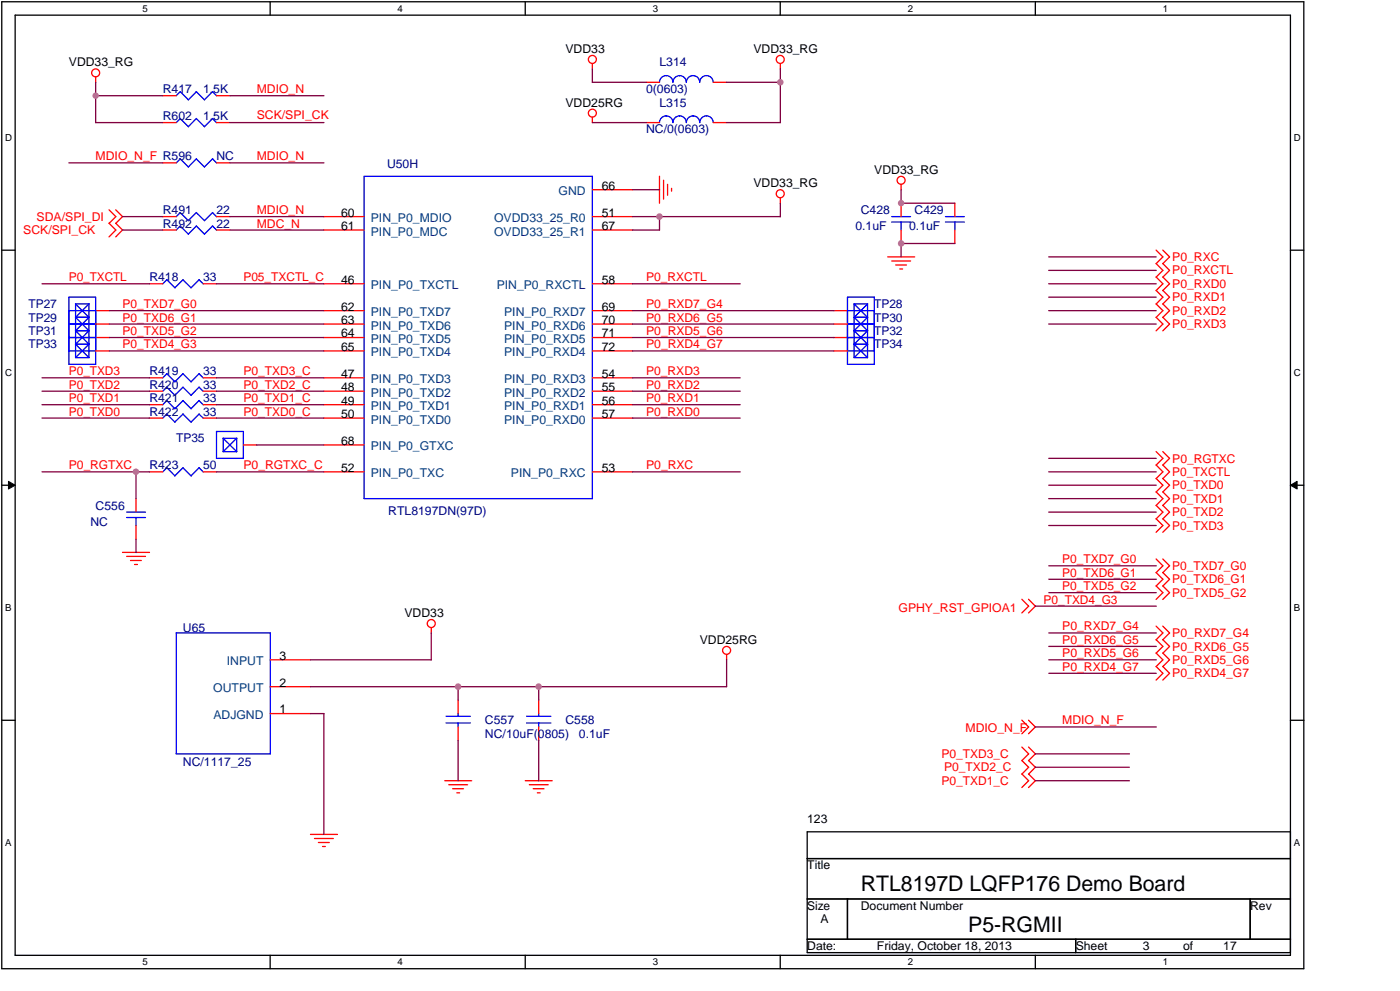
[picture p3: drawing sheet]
<svg xmlns="http://www.w3.org/2000/svg" width="297mm" height="210mm" viewBox="0 0 297 210" stroke-linecap="round" stroke-linejoin="round" font-family="sans-serif">
<path d="M.4 .4h275.9v204.8h-275.9zM3.2 3.2h270.3v199.1h-270.3z" fill="none" stroke="#000" stroke-width=".28"/>
<g fill="#fff">
<path d="M30.2 .6h1.2v2.3h-1.2z"/>
<path d="M30.2 202.6h1.2v2.3h-1.2z"/>
</g>
<path d="M57.2 .4v2.8M57.2 202.3v2.9" fill="none" stroke="#000" stroke-width=".28"/>
<g fill="#fff">
<path d="M84.3 .6h1.1v2.3h-1.1z"/>
<path d="M84.3 202.6h1.1v2.3h-1.1z"/>
</g>
<path d="M111.3 .4v2.8M111.3 202.3v2.9" fill="none" stroke="#000" stroke-width=".28"/>
<g fill="#fff">
<path d="M138.3 .6h1.2v2.3h-1.2z"/>
<path d="M138.3 202.6h1.2v2.3h-1.2z"/>
</g>
<path d="M165.3 .4v2.8M165.3 202.3v2.9" fill="none" stroke="#000" stroke-width=".28"/>
<g fill="#fff">
<path d="M192.4 .6h1.1v2.3h-1.1z"/>
<path d="M192.4 202.6h1.1v2.3h-1.1z"/>
</g>
<path d="M219.4 .4v2.8M219.4 202.3v2.9" fill="none" stroke="#000" stroke-width=".28"/>
<g fill="#fff">
<path d="M246.4 .6h1.2v2.3h-1.2z"/>
<path d="M246.4 202.6h1.2v2.3h-1.2z"/>
<path d="M1.1 28.1h1.5v2.3h-1.5z"/>
<path d="M274.2 28.1h1.5v2.3h-1.5z"/>
<path d="M1.1 77.9h1.5v2.3h-1.5z"/>
<path d="M274.2 77.9h1.5v2.3h-1.5z"/>
</g>
<path d="M.4 53h2.8M273.5 53h2.8" fill="none" stroke="#000" stroke-width=".28"/>
<g fill="#fff">
<path d="M1.1 127.7h1.4v2.3h-1.4z"/>
<path d="M274.2 127.7h1.4v2.3h-1.4z"/>
</g>
<path d="M.4 102.8h2.8M273.5 102.8h2.8" fill="none" stroke="#000" stroke-width=".28"/>
<path d="M1.8 102l1.4 .8-1.4 .8zM273.5 102.8l1.4-.8v1.6z" fill="#000"/>
<path d="M1.8 102l1.4 .8-1.4 .8zM273.5 102.8l1.4-.8v1.6z" fill="none" stroke="#000" stroke-width=".21"/>
<g fill="#fff">
<path d="M1.1 177.5h1.4v2.2h-1.4z"/>
<path d="M274.2 177.5h1.4v2.2h-1.4z"/>
</g>
<path d="M.4 152.6h2.8M273.5 152.6h2.8M171.1 176.2h102.4v25.6h-102.4zM171.1 181.9h102.4M171.1 190.4h102.4M171.1 198.9h102.4M179.6 190.4v8.5M228 198.9v2.9M264.9 190.4v8.5" fill="none" stroke="#000" stroke-width=".28"/>
<g fill="none" stroke="#f00" stroke-width=".28">
<path d="M20.3 16.3v1.2M125.5 13.5v1.1M136.9 17.4h2.9M151.1 17.4h2.9M165.4 13.5v1.1M34.5 20.3h2.9M34.5 34.5h2.9M34.5 26h2.9M45.9 20.3h2.8M45.9 34.5h2.8M45.9 26h2.8M125.5 24.8v1.2"/>
<path d="M136.9 26h2.9M139.8 37.3v5.7M140.6 38.2v4M141.5 39v2.4M142.3 39.9v.6M151.1 26h2.9M191 39v1.2M23.1 47.3l1.4 1.4-1.4 1.5M23.1 44.4l1.4 1.5-1.4 1.4M24.5 47.3l1.5 1.4-1.5 1.5M24.5 44.4l1.5 1.5-1.5 1.4M34.5 45.9h2.9"/>
<path d="M34.5 48.7h2.9M45.9 45.9h2.8M45.9 48.7h2.8M68.6 45.9h8.6M68.6 48.7h8.6M125.5 45.9h8.6M125.5 40.2h8.6M125.5 48.7h8.6M165.4 41.9v1.2M188.1 54.4h5.7M189 55.3h4M189.8 56.1h2.3"/>
<path d="M190.7 57h.6M191 43v2.9M191 48.7v2.9M202.3 43v2.9M202.3 48.7v2.9M245 58.7l1.4 1.4-1.4 1.4M245 53l1.4 1.4-1.4 1.5M245 55.8l1.4 1.5-1.4 1.4M246.4 58.7l1.5 1.4-1.5 1.4M246.4 53l1.5 1.4-1.5 1.5M246.4 55.8l1.5 1.5-1.5 1.4M20.3 65.8h2.8"/>
<path d="M20.3 71.5h2.8M20.3 68.6h2.8M20.3 74.3h2.8M31.7 60.1h2.8M43 60.1h2.9M68.6 65.8h8.6M68.6 71.5h8.6M68.6 68.6h8.6M68.6 74.3h8.6M68.6 60.1h8.6M125.5 65.8h8.6M125.5 71.5h8.6"/>
<path d="M125.5 68.6h8.6M125.5 74.3h8.6M125.5 60.1h8.6M176.7 65.8h2.9M176.7 71.5h2.9M176.7 68.6h2.9M176.7 74.3h2.9M245 61.5l1.4 1.4-1.4 1.5M245 64.4l1.4 1.4-1.4 1.4M245 67.2l1.4 1.4-1.4 1.5M246.4 61.5l1.5 1.4-1.5 1.5M246.4 64.4l1.5 1.4-1.5 1.4"/>
<path d="M246.4 67.2l1.5 1.4-1.5 1.5M31.7 99.9h2.8M31.7 80h2.8M31.7 82.9h2.8M31.7 85.7h2.8M31.7 88.6h2.8M43 99.9h2.9M43 80h2.9M43 82.9h2.9M43 85.7h2.9M43 88.6h2.9M51.6 94.2h2.8"/>
<path d="M68.6 99.9h8.6M68.6 80h8.6M68.6 82.9h8.6M68.6 85.7h8.6M68.6 88.6h8.6M68.6 94.2h8.6M125.5 99.9h8.6M125.5 80h8.6M125.5 82.9h8.6M125.5 85.7h8.6M125.5 88.6h8.6M245 95.6l1.4 1.5-1.4 1.4"/>
<path d="M245 98.5l1.4 1.4-1.4 1.5M246.4 95.6l1.5 1.5-1.5 1.4M246.4 98.5l1.5 1.4-1.5 1.5M26 117h5.7M26.8 117.8h4M27.7 118.7h2.2M28.5 119.6h.6M28.8 105.6v2.9M28.8 111.3v2.9M245 107l1.4 1.5-1.4 1.4M245 109.9l1.4 1.4-1.4 1.4M245 101.3l1.4 1.5-1.4 1.4"/>
<path d="M245 104.2l1.4 1.4-1.4 1.5M245 118.4l1.4 1.4-1.4 1.5M246.4 107l1.5 1.5-1.5 1.4M246.4 109.9l1.5 1.4-1.5 1.4M246.4 101.3l1.5 1.5-1.5 1.4M246.4 104.2l1.5 1.4-1.5 1.5M246.4 118.4l1.5 1.4-1.5 1.5M57.3 139.8h8.5M91.4 132.9v1.2M154 138.6v1.2M216.5 126.9l1.5 1.5-1.5 1.4M218 126.9l1.4 1.5-1.4 1.4"/>
<path d="M245 121.3l1.4 1.4-1.4 1.4M245 124.1l1.4 1.4-1.4 1.5M245 132.6l1.4 1.5-1.4 1.4M245 135.5l1.4 1.4-1.4 1.5M245 138.3l1.4 1.5-1.4 1.4M246.4 121.3l1.5 1.4-1.5 1.4M246.4 124.1l1.5 1.4-1.5 1.5M246.4 132.6l1.5 1.5-1.5 1.4M246.4 135.5l1.5 1.4-1.5 1.5M246.4 138.3l1.5 1.5-1.5 1.4M57.3 145.5h8.5M57.3 151.1h8.5"/>
<path d="M97.1 148.3v2.8M97.1 154v2.8M114.2 148.3v2.8M114.2 154v2.8M216.5 152.5l1.5 1.5-1.5 1.4M216.5 158.2l1.5 1.5-1.5 1.4M218 152.5l1.4 1.5-1.4 1.4M218 158.2l1.4 1.5-1.4 1.4M245 141.2l1.4 1.4-1.4 1.5M246.4 141.2l1.5 1.4-1.5 1.5M65.8 176.7h5.7M66.6 177.6h4"/>
<path d="M67.5 178.4h2.3M68.4 179.3h.6M94.2 165.4h5.8M95.1 166.2h4M95.9 167.1h2.3M96.8 167.9h.6M111.3 165.4h5.7M112.2 166.2h4M113 167.1h2.3M113.9 167.9h.6M216.5 163.9l1.5 1.5-1.5 1.4M216.5 161.1l1.5 1.4-1.5 1.5"/>
<path d="M218 163.9l1.4 1.5-1.4 1.4M218 161.1l1.4 1.4-1.4 1.5"/>
<circle cx="20.3" cy="15.4" r=".84"/>
<circle cx="125.5" cy="12.6" r=".85"/>
<circle cx="165.3" cy="12.6" r=".85"/>
<circle cx="125.5" cy="24" r=".84"/>
<circle cx="191" cy="38.2" r=".84"/>
<circle cx="165.3" cy="41" r=".85"/>
<circle cx="91.4" cy="132.1" r=".85"/>
<circle cx="154" cy="137.8" r=".84"/>
</g>
<g fill="none" stroke="#00f" stroke-width=".28">
<path d="M38.2 19.4l1.7 1.8M38.2 19.4l-.8 .9M41.6 19.4l-1.7 1.7M45 19.4l.9 .9M45.1 19.4l-1.8 1.8-1.7-1.8M139.8 17.4a1.42 1.42 0 0 1 1.4-1.4 1.42 1.42 0 0 1 1.4 1.4 1.42 1.42 0 0 1 1.4-1.4 1.42 1.42 0 0 1 1.5 1.4 1.42 1.42 0 0 1 1.4-1.4 1.42 1.42 0 0 1 1.4 1.4 1.43 1.43 0 0 1 1.4-1.4 1.43 1.43 0 0 1 1.4 1.4M37.4 34.5l.8-.9 1.7 1.8M37.4 26l.8-.9 1.7 1.8M41.6 33.6l1.7 1.8M41.6 25.1l1.7 1.8M41.6 33.6l-1.7 1.8M41.6 25.1l-1.7 1.7"/>
<path d="M45.9 34.5l-.8-.9-1.8 1.8M45.9 26l-.8-.9-1.8 1.7M77.2 37.4h48.3v68.2h-48.3zM139.8 26a1.42 1.42 0 0 1 1.4-1.5 1.42 1.42 0 0 1 1.4 1.5 1.42 1.42 0 0 1 1.4-1.5 1.42 1.42 0 0 1 1.5 1.5 1.42 1.42 0 0 1 1.4-1.5 1.42 1.42 0 0 1 1.4 1.5 1.43 1.43 0 0 1 1.4-1.5 1.43 1.43 0 0 1 1.4 1.5M35.4 59.3l1.7 1.7M35.4 59.2l-.9 .9M37.4 45.9l.8-.9 1.7 1.8M38.2 47.9l1.7 1.7M38.2 47.9l-.8 .8M38.8 59.3l1.7 1.7M38.8 59.2l-1.7 1.8M41.6 45l1.7 1.8 1.8-1.8 .8 .9"/>
<path d="M41.6 45l-1.7 1.7M41.6 47.9l-1.7 1.7M42.2 59.3l.9 .8M42.2 59.2l-1.7 1.8M45 47.9l.9 .8M45.1 47.9l-1.8 1.7-1.7-1.7M189 45.9h4M189 47h4M191 47v1.7M200.4 45.9h4M200.4 47h4M202.3 47v1.7"/>
<path d="M14.6 62.9h5.7v14.3h-5.7zM14.6 68.6h5.7M14.6 74.3h5.7M14.6 65.8h5.7M14.6 71.5h5.7M16 64.4l2.9 2.8h-2.9l2.9-2.8M16 70l2.9 2.9M16 67.2l2.9 2.9M16 72.9l2.9 2.8M16 64.4h2.9M16 64.4v11.3M16 70.1h2.9"/>
<path d="M16 72.9h2.9M16 75.7h2.9M18.9 64.4v11.3M18.9 70l-2.9 2.9M18.9 67.2l-2.9 2.9M18.9 72.9l-2.9 2.8M35.4 79.2l1.7 1.7M35.4 79.1l-.9 .9M42.2 79.2l.9 .8M42.2 79.1l-1.7 1.8M179.6 62.9h5.7v14.3h-5.7zM179.6 68.6h5.7"/>
<path d="M179.6 74.3h5.7M179.6 65.8h5.7M179.6 71.5h5.7M181 64.4l2.8 2.8h-2.8l2.9-2.8M181 67.2l2.8 2.9h-2.8l2.9-2.9M181 70l2.8 2.9h-2.8l2.9-2.9M181 72.9l2.8 2.8M181 75.7v-11.3h2.8v11.3M181 75.7h2.8M183.9 72.9l-2.9 2.8M35.4 87.7l1.7 1.7M35.4 82l1.7 1.7"/>
<path d="M35.4 99.1l1.7 1.7M35.4 84.9l1.7 1.7M35.4 87.7l-.9 .9M35.4 82l-.9 .9M35.4 99.1l-.9 .8M35.4 84.8l-.9 .9M37.1 89.4l1.7-1.7 1.7 1.7M37.1 83.7l1.7-1.7 1.7 1.7M37.1 80.9l1.7-1.8 1.7 1.8M38.8 84.9l1.7 1.7M38.8 84.8l-1.7 1.8M42.2 87.7l.9 .9"/>
<path d="M42.2 82l.9 .9M42.2 99.1l.9 .9M42.2 84.9l.9 .8M42.2 87.7l-1.7 1.7M42.2 82l-1.7 1.7M42.2 99.1l-1.7 1.7M42.2 84.8l-1.7 1.8M45.9 91.4h5.7v5.7h-5.7zM47.3 92.8l2.9 2.9M47.3 95.7h2.9M50.2 92.8h-2.9v2.9M50.2 92.8v2.9"/>
<path d="M50.2 92.8l-2.9 2.9M26.8 108.5h4M26.8 109.6h4M28.8 109.6v1.7M37.1 100.8l1.7-1.7 1.7 1.7M37.4 134.1h19.9v25.6h-19.9zM94.5 153.1h5.2M94.5 151.7h5.2M97.1 151.1v.6M97.1 153.1v.9M111.6 153.1h5.1M111.6 151.7h5.1"/>
<path d="M114.2 151.1v.6M114.2 153.1v.9"/>
</g>
<g fill="none" stroke="#800040" stroke-width=".28">
<path d="M20.3 17.4v8.6M125.5 14.6v2.9l11.4-.1M154 17.4h11.4M165.4 14.6v11.4M14.6 34.5h19.9M20.2 26h14.3M20.2 20.3h14.3M48.7 26h20M48.7 20.3h20M48.7 34.5h20M125.5 26h11.4M154 26h11.4"/>
<path d="M26 45.9h8.5M26 48.7h8.5M48.7 45.9h20M48.7 48.7h20M134.1 45.9h31.3M134.1 40.2h5.7M139.8 45.9v2.8h-5.7M165.4 43v2.9M191 40.2v2.9M191 43h11.4M202.4 51.6h-11.4v2.8M222.2 54.4h22.8"/>
<path d="M222.2 57.3h22.8M8.9 60.1h22.8M23.1 68.6h45.6M23.1 71.5h45.6M23.1 74.3h45.6M23.1 65.8h45.6M45.9 60.1h22.8M134.1 68.6h42.7M134.1 71.5h42.7M134.1 74.3h42.7M134.1 65.8h42.7M134.1 60.1h22.8"/>
<path d="M222.2 68.6h22.8M222.2 65.8h22.8M222.2 60.1h22.8M222.2 62.9h22.8M8.9 85.7h22.8M8.9 80h22.8M8.9 99.9h22.8M8.9 82.9h22.8M8.9 88.6h22.8M28.8 99.9v5.7M45.9 85.7h22.8M45.9 80h22.8"/>
<path d="M45.9 99.9h22.8M45.9 82.9h22.8M45.9 88.6h22.8M54.4 94.2h14.3M134.1 85.7h22.8M134.1 80h22.8M134.1 99.9h22.8M134.1 82.9h22.8M134.1 88.6h22.8M222.2 99.9h22.8M222.2 97.1h22.8M28.8 114.2v2.8"/>
<path d="M222.2 111.3h22.8M222.2 105.6h22.8M222.2 102.8h22.8M222.2 108.5h22.8M222.3 119.8h22.7M91.4 134.1v5.7h-25.6M154 139.7v5.8h-88.2M219.4 128.4h25.6M222.3 139.8h22.7M222.3 125.5h22.7M222.3 134.1h22.7M222.3 122.7h22.7"/>
<path d="M222.3 136.9h22.7M65.8 151.1h2.9l-.1 25.7M97.1 145.5v2.8M97.1 156.8v8.6M114.2 145.5v2.8M114.2 156.8v8.6M219.4 154h25.6M219.4 159.7h19.9M222.3 142.6h22.7M219.4 162.5h19.9M219.4 165.4h19.9"/>
</g>
<circle cx="139.7" cy="45.9" r=".56" fill="#f0f"/>
<circle cx="139.7" cy="45.9" r=".56" fill="none" stroke="#f0f" stroke-width=".28"/>
<circle cx="191" cy="51.6" r=".56" fill="#f0f"/>
<circle cx="191" cy="51.6" r=".56" fill="none" stroke="#f0f" stroke-width=".28"/>
<circle cx="191" cy="43" r=".55" fill="#f0f"/>
<circle cx="191" cy="43" r=".55" fill="none" stroke="#f0f" stroke-width=".28"/>
<circle cx="28.8" cy="99.9" r=".55" fill="#f0f"/>
<circle cx="28.8" cy="99.9" r=".55" fill="none" stroke="#f0f" stroke-width=".28"/>
<circle cx="165.4" cy="17.4" r=".56" fill="#f0f"/>
<circle cx="165.4" cy="17.4" r=".56" fill="none" stroke="#f0f" stroke-width=".28"/>
<circle cx="20.3" cy="20.3" r=".55" fill="#f0f"/>
<circle cx="20.3" cy="20.3" r=".55" fill="none" stroke="#f0f" stroke-width=".28"/>
<circle cx="114.1" cy="145.4" r=".56" fill="#f0f"/>
<circle cx="114.1" cy="145.4" r=".56" fill="none" stroke="#f0f" stroke-width=".28"/>
<circle cx="97.1" cy="145.4" r=".56" fill="#f0f"/>
<circle cx="97.1" cy="145.4" r=".56" fill="none" stroke="#f0f" stroke-width=".28"/>
<g font-size="4.6">
<text x="182.4" y="188.8">RTL8197D LQFP176 Demo Board</text>
<text x="205.2" y="197.3">P5-RGMII</text>
</g>
<g font-size="2.6">
<text x="119.8" y="11.2">VDD33</text>
<text x="159.7" y="11.2">VDD33_RG</text>
<text x="14.6" y="14">VDD33_RG</text>
<text x="119.8" y="22.6">VDD25RG</text>
<text x="127.5" y="40.2">66</text>
<text x="159.7" y="39.7">VDD33_RG</text>
<text x="185.3" y="36.8">VDD33_RG</text>
<text x="72.3" y="45.9">60</text>
<text x="127.5" y="45.9">51</text>
<text x="72.3" y="48.7">61</text>
<text x="127.5" y="48.7">67</text>
<text x="72.3" y="65.8">62</text>
<text x="72.3" y="60.1">46</text>
<text x="127.5" y="65.8">69</text>
<text x="127.5" y="60.1">58</text>
<text x="72.3" y="68.6">63</text>
<text x="72.3" y="71.5">64</text>
<text x="127.5" y="68.6">70</text>
<text x="127.5" y="71.5">71</text>
<text x="72.3" y="74.3">65</text>
<text x="127.5" y="74.3">72</text>
<text x="72.3" y="80">47</text>
<text x="72.3" y="82.8">48</text>
<text x="127.5" y="80">54</text>
<text x="127.5" y="82.8">55</text>
<text x="72.3" y="85.7">49</text>
<text x="72.3" y="88.5">50</text>
<text x="127.5" y="85.7">56</text>
<text x="127.5" y="88.5">57</text>
<text x="72.3" y="94.2">68</text>
<text x="72.3" y="99.9">52</text>
<text x="127.5" y="99.9">53</text>
<text x="85.7" y="130.7">VDD33</text>
<text x="148.3" y="136.4">VDD25RG</text>
<text x="59.3" y="139.7">3</text>
<text x="59.3" y="145.4">2</text>
<text x="59.3" y="151.1">1</text>
<text x="171.1" y="174.2">123</text>
<text x="171.1" y="184.2">Title</text>
<text x="171.1" y="192.7">Size</text>
<text x="173.9" y="195.6">A</text>
<text x="182.4" y="192.7">Document Number</text>
<text x="264.9" y="192.7">Rev</text>
<text x="171.1" y="201.2">Date:</text>
<text x="185.8" y="201.2">Friday, October 18, 2013</text>
<text x="228" y="201.2">Sheet</text>
<text x="242.2" y="201.2">3</text>
<text x="250.7" y="201.2">of</text>
<text x="259.2" y="201.2">17</text>
</g>
<g font-size="2.6" fill="#000080">
<text x="139.8" y="14">L314</text>
<text x="34.5" y="19.7">R417</text>
<text x="43" y="19.7">1.5K</text>
<text x="136.9" y="19.7">0(0603)</text>
<text x="139.8" y="22.6">L315</text>
<text x="34.5" y="25.4">R602</text>
<text x="43" y="25.4">1.5K</text>
<text x="136.9" y="28.3">NC/0(0603)</text>
<text x="45.9" y="34">NC</text>
<text x="82" y="35.7">U50H</text>
<text x="34.5" y="45.4">R491</text>
<text x="45.9" y="45.4">22</text>
<text x="182.4" y="45.4">C428</text>
<text x="193.8" y="45.4">C429</text>
<text x="34.5" y="48.2">R492</text>
<text x="45.9" y="48.2">22</text>
<text x="181.3" y="48.8">0.1uF</text>
<text x="192.7" y="48.8">0.1uF</text>
<text x="31.7" y="59.6">R418</text>
<text x="43" y="59.6">33</text>
<text x="6" y="65.2">TP27</text>
<text x="185.3" y="65.2">TP28</text>
<text x="6" y="70.9">TP31</text>
<text x="6" y="68.1">TP29</text>
<text x="185.3" y="70.9">TP32</text>
<text x="185.3" y="68.1">TP30</text>
<text x="6" y="73.8">TP33</text>
<text x="185.3" y="73.8">TP34</text>
<text x="31.7" y="82.3">R420</text>
<text x="31.7" y="79.5">R419</text>
<text x="43" y="82.3">33</text>
<text x="43" y="79.5">33</text>
<text x="31.7" y="88">R422</text>
<text x="31.7" y="85.2">R421</text>
<text x="43" y="88">33</text>
<text x="43" y="85.2">33</text>
<text x="37.4" y="93.7">TP35</text>
<text x="31.7" y="99.4">R423</text>
<text x="43" y="99.4">50</text>
<text x="20.3" y="107.9">C556</text>
<text x="19.1" y="111.4">NC</text>
<text x="82.3" y="109.1">RTL8197DN(97D)</text>
<text x="38.8" y="133.8">U65</text>
<text x="102.8" y="153.5">C557</text>
<text x="119.8" y="153.5">C558</text>
<text x="102.8" y="156.3">NC/10uF(0805)</text>
<text x="122.7" y="156.3">0.1uF</text>
<text x="38.8" y="162.3">NC/1117_25</text>
</g>
<g font-size="2.6" fill="#f00">
<text x="54.4" y="19.7">MDIO_N</text>
<text x="54.4" y="25.1">SCK/SPI_CK</text>
<text x="20.3" y="34">MDIO_N_F R596</text>
<text x="54.4" y="34">MDIO_N</text>
<text x="7.8" y="46.8">SDA/SPI_DI</text>
<text x="54.4" y="45.4">MDIO_N</text>
<text x="4.9" y="49.6">SCK/SPI_CK</text>
<text x="54.4" y="48.2">MDC_N</text>
<text x="14.6" y="59.6">P0_TXCTL</text>
<text x="51.6" y="59.6">P05_TXCTL_C</text>
<text x="136.9" y="59.6">P0_RXCTL</text>
<text x="248.4" y="55.3">P0_RXC</text>
<text x="248.4" y="58.1">P0_RXCTL</text>
<text x="26" y="65.2">P0_TXD7_G0</text>
<text x="136.9" y="65.2">P0_RXD7_G4</text>
<text x="248.4" y="61">P0_RXD0</text>
<text x="248.4" y="63.8">P0_RXD1</text>
<text x="26" y="68.1">P0_TXD6_G1</text>
<text x="26" y="70.9">P0_TXD5_G2</text>
<text x="136.9" y="68.1">P0_RXD6_G5</text>
<text x="136.9" y="70.9">P0_RXD5_G6</text>
<text x="248.4" y="66.7">P0_RXD2</text>
<text x="248.4" y="69.5">P0_RXD3</text>
<text x="26" y="73.8">P0_TXD4_G3</text>
<text x="136.9" y="73.8">P0_RXD4_G7</text>
<text x="14.6" y="82.3">P0_TXD2</text>
<text x="14.6" y="79.5">P0_TXD3</text>
<text x="51.6" y="79.5">P0_TXD3_C</text>
<text x="51.6" y="82.3">P0_TXD2_C</text>
<text x="136.9" y="79.5">P0_RXD3</text>
<text x="136.9" y="82.3">P0_RXD2</text>
<text x="14.6" y="85.2">P0_TXD1</text>
<text x="14.6" y="88">P0_TXD0</text>
<text x="51.6" y="85.2">P0_TXD1_C</text>
<text x="51.6" y="88">P0_TXD0_C</text>
<text x="136.9" y="85.2">P0_RXD1</text>
<text x="136.9" y="88">P0_RXD0</text>
<text x="14.6" y="99.4">P0_RGTXC</text>
<text x="51.6" y="99.4">P0_RGTXC_C</text>
<text x="136.9" y="99.4">P0_RXC</text>
<text x="248.4" y="98">P0_RGTXC</text>
<text x="248.4" y="100.8">P0_TXCTL</text>
<text x="248.4" y="103.7">P0_TXD0</text>
<text x="248.4" y="106.5">P0_TXD1</text>
<text x="248.4" y="109.4">P0_TXD2</text>
<text x="248.4" y="112.2">P0_TXD3</text>
<text x="225.1" y="119.3">P0_TXD7_G0</text>
<text x="225.1" y="125">P0_TXD5_G2</text>
<text x="225.1" y="122.1">P0_TXD6_G1</text>
<text x="248.4" y="120.7">P0_TXD7_G0</text>
<text x="248.4" y="123.6">P0_TXD6_G1</text>
<text x="190.4" y="129.6">GPHY_RST_GPIOA1</text>
<text x="221.1" y="127.8">P0_TXD4_G3</text>
<text x="248.4" y="126.4">P0_TXD5_G2</text>
<text x="225.1" y="133.5">P0_RXD7_G4</text>
<text x="225.1" y="136.4">P0_RXD6_G5</text>
<text x="248.4" y="135">P0_RXD7_G4</text>
<text x="248.4" y="137.8">P0_RXD6_G5</text>
<text x="225.1" y="139.2">P0_RXD5_G6</text>
<text x="225.1" y="142.1">P0_RXD4_G7</text>
<text x="248.4" y="140.6">P0_RXD5_G6</text>
<text x="248.4" y="143.5">P0_RXD4_G7</text>
<text x="204.6" y="155.1">MDIO_N_F</text>
<text x="225.1" y="153.5">MDIO_N_F</text>
<text x="199.5" y="160.6">P0_TXD3_C</text>
<text x="199.5" y="166.3">P0_TXD1_C</text>
<text x="200.1" y="163.4">P0_TXD2_C</text>
</g>
<g font-size="2.6" fill="#004080">
<text x="118.4" y="41.4">GND</text>
<text x="78.6" y="47">PIN_P0_MDIO</text>
<text x="104.7" y="47">OVDD33_25_R0</text>
<text x="78.6" y="49.9">PIN_P0_MDC</text>
<text x="104.7" y="49.9">OVDD33_25_R1</text>
<text x="78.6" y="61.3">PIN_P0_TXCTL</text>
<text x="105.3" y="61.3">PIN_P0_RXCTL</text>
<text x="78.6" y="67">PIN_P0_TXD7</text>
<text x="78.6" y="69.8">PIN_P0_TXD6</text>
<text x="106.8" y="67">PIN_P0_RXD7</text>
<text x="106.8" y="69.8">PIN_P0_RXD6</text>
<text x="78.6" y="72.7">PIN_P0_TXD5</text>
<text x="78.6" y="75.5">PIN_P0_TXD4</text>
<text x="106.8" y="72.7">PIN_P0_RXD5</text>
<text x="106.8" y="75.5">PIN_P0_RXD4</text>
<text x="78.6" y="81.2">PIN_P0_TXD3</text>
<text x="106.8" y="81.2">PIN_P0_RXD3</text>
<text x="78.6" y="84">PIN_P0_TXD2</text>
<text x="78.6" y="86.9">PIN_P0_TXD1</text>
<text x="78.6" y="89.7">PIN_P0_TXD0</text>
<text x="106.8" y="84">PIN_P0_RXD2</text>
<text x="106.8" y="86.9">PIN_P0_RXD1</text>
<text x="106.8" y="89.7">PIN_P0_RXD0</text>
<text x="78.6" y="95.4">PIN_P0_GTXC</text>
<text x="78.6" y="101.1">PIN_P0_TXC</text>
<text x="108.3" y="101.1">PIN_P0_RXC</text>
<text x="48.1" y="140.9">INPUT</text>
<text x="45.2" y="146.6">OUTPUT</text>
<text x="45.2" y="152.3">ADJGND</text>
</g>
<g font-size="2">
<text x="30.2" y="2.5">5</text>
<text x="84.3" y="2.5">4</text>
<text x="138.3" y="2.5">3</text>
<text x="192.4" y="2.5">2</text>
<text x="246.4" y="2.5">1</text>
<text x="1.1" y="29.9">D</text>
<text x="274.2" y="29.9">D</text>
<text x="1.1" y="79.7">C</text>
<text x="274.2" y="79.7">C</text>
<text x="1.1" y="129.5">B</text>
<text x="274.2" y="129.5">B</text>
<text x="1.1" y="179.3">A</text>
<text x="274.2" y="179.3">A</text>
<text x="30.2" y="204.5">5</text>
<text x="84.3" y="204.5">4</text>
<text x="138.3" y="204.5">3</text>
<text x="192.4" y="204.5">2</text>
<text x="246.4" y="204.5">1</text>
</g>
</svg>
